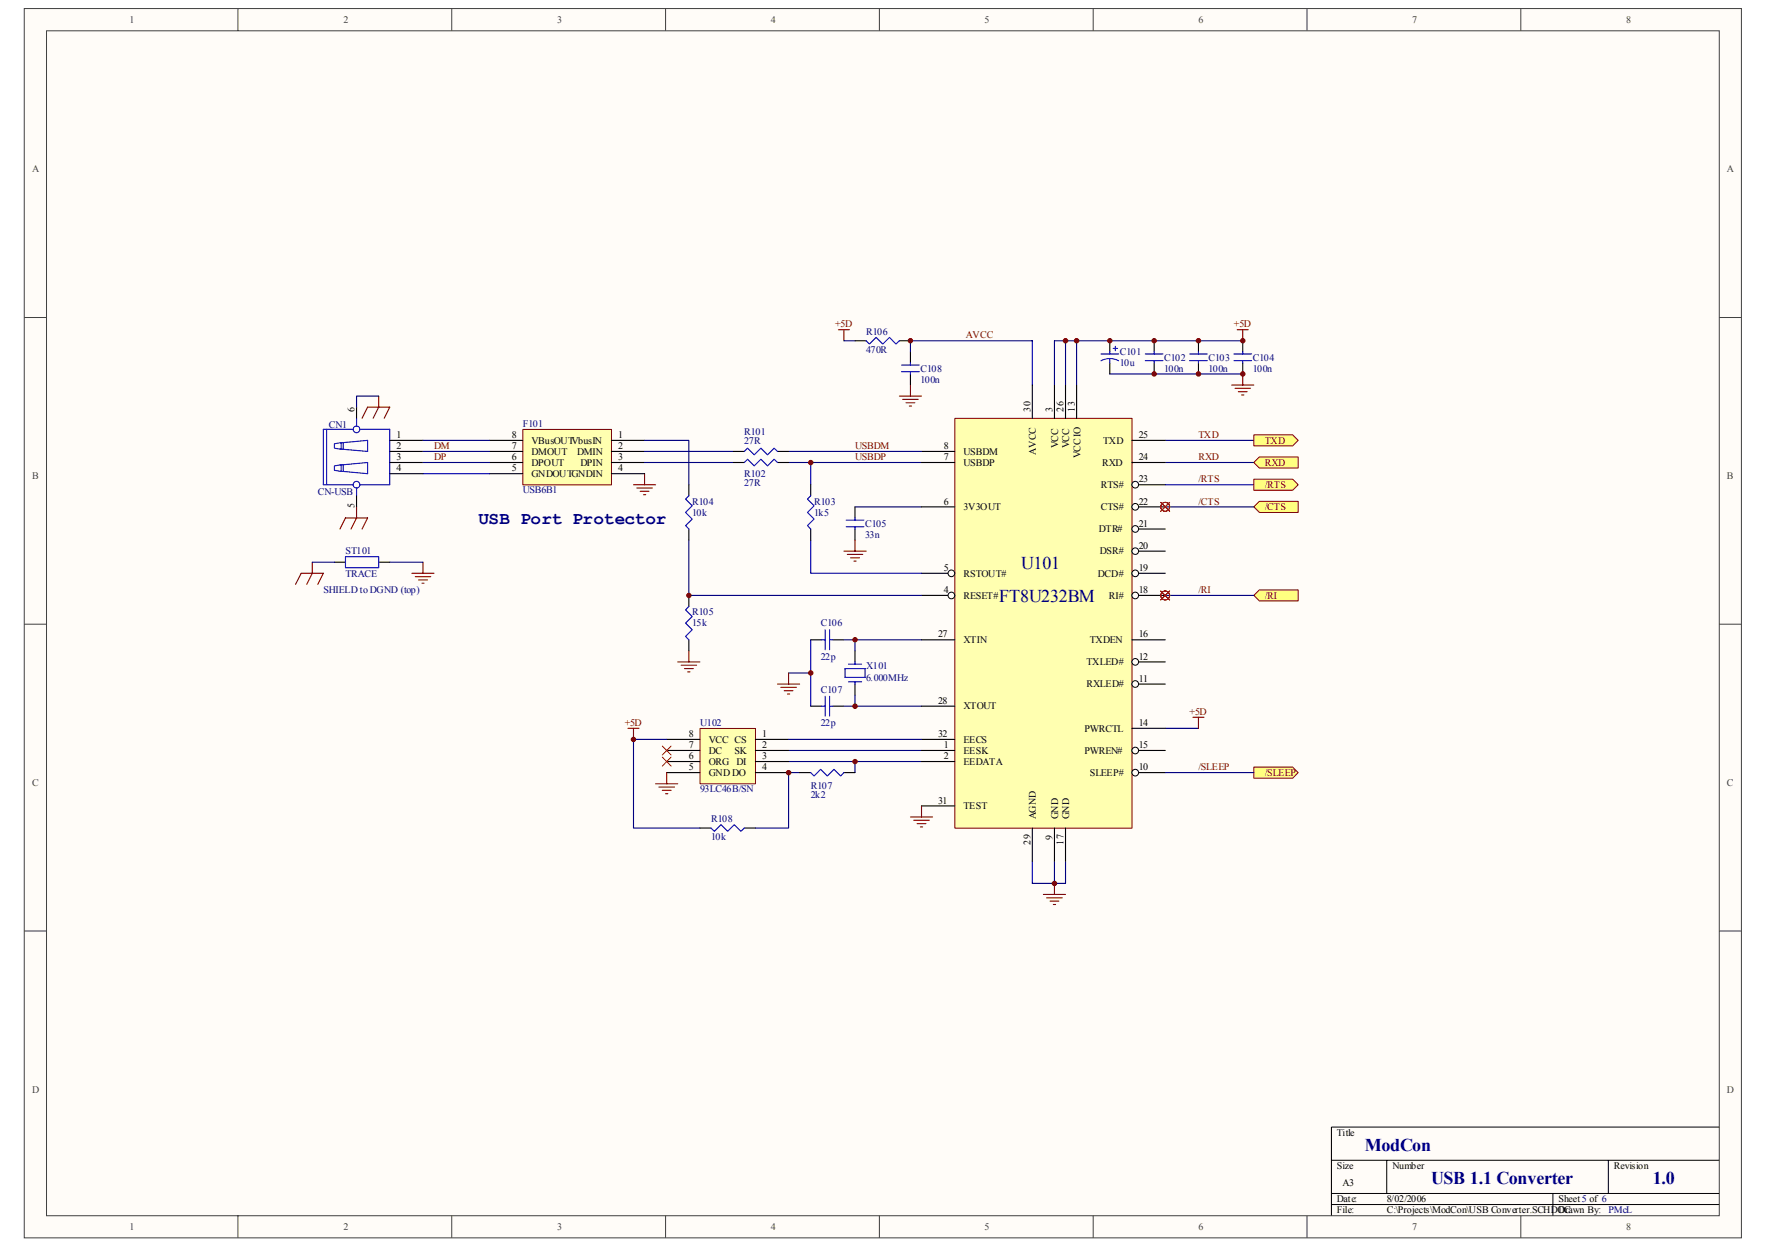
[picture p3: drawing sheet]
<svg xmlns="http://www.w3.org/2000/svg" width="297mm" height="210mm" viewBox="0 0 297 210" stroke-linecap="round" stroke-linejoin="round" font-family="sans-serif">
<path d="M4.1 1.5h289v206.9h-289z" fill="#fffcf8"/>
<path d="M4.1 1.4h289v207h-289z" fill="none" stroke="#404040" stroke-width=".17"/>
<path d="M7.8 5.2h281.5v199.4h-281.5z" fill="#fffcf8"/>
<g fill="none" stroke="#404040" stroke-width=".17">
<path d="M7.8 5.2h281.5v199.4h-281.5zM40 1.4v3.8M76 1.4v3.8M112 1.4v3.8M148 1.4v3.8M184 1.4v3.8M220 1.4v3.8M255.9 1.4v3.8M4.1 53.4h3.7M289.3 53.4h3.7M4.1 105.1h3.7M289.3 105.1h3.7"/>
<path d="M4.1 156.7h3.7M289.3 156.7h3.7M40 204.6v3.8M76 204.6v3.8M112 204.6v3.8M148 204.6v3.8M184 204.6v3.8M220 204.6v3.8M255.9 204.6v3.8"/>
</g>
<path d="M224.1 195.3h65.2M233.4 195.3v5.6M270.7 195.3v5.6M289.3 189.7h-65.2v14.9M224.1 200.9h65.2M224.1 202.8h65.2M261.3 200.9v3.7" fill="none" stroke="#000" stroke-width=".17"/>
<g fill="none" stroke="#000080" stroke-width=".19">
<path d="M153.2 57.4h20.5v7.4M177.5 57.4v7.4M179.3 57.4v7.4M181.2 57.4v7.4M132.7 77.9h22.4M196.1 74.1h14.9M196.1 77.9h14.9M143.9 85.3h11.2M143.9 107.7h11.2M143.9 118.9h11.2M132.7 126.3h22.4M132.7 128.2h22.4"/>
<path d="M196.1 122.6h5.6M173.7 145v3.7h5.6v-3.7M177.5 145v3.7"/>
</g>
<g fill="none" stroke="#00f" stroke-width=".19">
<path d="M55 72.3v9.3M57.4 78.2l-1.1 .2v.8l1.1 .2M57.4 74.5l-1.1 .2v.7l1.1 .2M57.8 74.5l4.1-.4v1.9l-4.1-.4zM57.8 78.2l4.1-.3v1.8l-4.1-.3zM57.8 74.5h-.4v1.1h.4M57.8 78.2h-.4v1.2h.4M59.4 72.3h-5v9.3h5M60 70.4v1.3M60.6 72.3h5v9.3h-5M60 82.1v1.4"/>
<circle cx="60" cy="72.3" r=".56"/>
<circle cx="60" cy="81.6" r=".56"/>
</g>
<path d="M60 68.5v1.9M65.6 74.1h5.6M65.6 76h5.6M65.6 77.9h5.6M65.6 79.7h5.6M60 83.5v1.8" fill="none" stroke="#000" stroke-width=".19"/>
<g fill="none" stroke="#800000" stroke-width=".19">
<path d="M141.1 55.5h1.9M142 55.5v1.9M208.2 55.5h1.9M209.1 55.5v1.9M151.4 66.7h3.7M151.9 67.2h2.6M152.5 67.8h1.5M153 68.3h.4M153.2 64.8v1.9M207.3 64.8h3.7M207.9 65.4h2.6M208.4 65.9h1.5"/>
<path d="M209 66.5h.3M209.1 62.9v1.9M142 92.8h3.8M142.6 93.3h2.6M143.1 93.9h1.5M143.7 94.4h.4M143.9 90.9v1.9M153.2 137.5h3.7M153.8 138.1h2.6M154.3 138.6h1.5M154.9 139.2h.4M155.1 135.7v1.8"/>
<path d="M200.8 120.7h1.8M201.7 120.7v1.9M175.6 150.6h3.7M176.1 151.1h2.7M176.7 151.7h1.5M177.3 152.3h.3M177.5 148.7v1.9"/>
</g>
<g fill="#ffff80" stroke="#800000" stroke-width=".17">
<path d="M211 73.2h6.5l1 .9-1 1h-6.5z" fill-rule="evenodd"/>
<path d="M211 77.9l.9-1h6.6v1.9h-6.6z" fill-rule="evenodd"/>
</g>
<g fill="none" stroke="#000" stroke-width=".19">
<path d="M153.2 59.2v1.9M186.8 57.4v1.8M194.2 57.4v1.8M201.7 57.4v1.8M153.2 62.9v1.9M186.8 61.1v1.8M194.2 61.1v1.8M201.7 61.1v1.8M143.9 85.3v1.9M143.9 89v1.9M136.4 107.7h1.9M136.4 118.9h1.9"/>
<path d="M140.2 107.7h1.8M140.2 118.9h1.8M143.9 109.6v1.8M143.9 115.1v1.9"/>
</g>
<g fill="none" stroke="#00f" stroke-width=".19">
<path d="M185.3 59.6h3M186.8 59.2v.4M187.3 58.7h.8M187.7 58.3v.7M192.7 59.6h3M194.2 59.2v.4M200.2 59.6h3M201.7 59.2v.4M151.7 62.6h3M151.7 61.4h3M153.2 61.1v.3M153.2 62.6v.3"/>
<path d="M185.3 60.7a3.1 3.1 0 0 1 3 0M186.8 60.3v.8M192.7 60.7h3M194.2 60.7v.4M200.2 60.7h3M201.7 60.7v.4M142.4 88.7h3M142.4 87.5h3M143.9 87.2v.3M143.9 88.7v.3M138.3 107.7h.6M138.3 118.9h.6"/>
<path d="M138.9 106v3.4M138.9 117.2v3.3M139.6 107.7h.6M139.6 106v3.4M139.6 117.2v3.3M139.6 118.9h.6M142.2 112.5h3.4v1.5h-3.4zM142.8 111.8h2.2M142.8 114.8h2.2M143.9 111.4v.4M143.9 114.8v.3"/>
</g>
<path d="M186.8 57.4h22.3M63.7 66.7h-3.7v1.8M186.8 62.9h22.3M132.7 113.3h3.7M136.4 107.7v11.2M142 107.7h1.9v1.9M143.9 117v1.9h-1.9" fill="none" stroke="#000080" stroke-width=".19"/>
<g fill="none" stroke="#800000" stroke-width=".19">
<path d="M60.9 70.4l1-1.9h3.7l-.9 1.9M63.7 66.7v1.8l-.9 1.9M108.5 79.7v1.9M57.2 89l.9-1.8h3.8l-1 1.8M60 85.3v1.9l-.9 1.8M106.6 81.6h3.7M107.2 82.1h2.6M107.7 82.7h1.5M108.3 83.3h.4M130.8 115.1h3.8M131.4 115.7h2.6M132 116.3h1.5"/>
<path d="M132.5 116.8h.4M132.7 113.3v1.8"/>
</g>
<path d="M88 72.3h14.9v9.3h-14.9z" fill="#ffffb0"/>
<path d="M88 72.3h14.9v9.3h-14.9z" fill="none" stroke="#800000" stroke-width=".17"/>
<path d="M82.4 74.1h5.6M82.4 76h5.6M82.4 77.9h5.6M82.4 79.7h5.6M102.9 74.1h5.6M102.9 76h5.6M102.9 77.9h5.6M102.9 79.7h5.6" fill="none" stroke="#000" stroke-width=".19"/>
<path d="M71.2 74.1h11.2M71.2 76h11.2M71.2 77.9h11.2M71.2 79.7h11.2M108.5 77.9h14.9" fill="none" stroke="#000080" stroke-width=".19"/>
<path d="M160.7 70.4h29.8v69h-29.8z" fill="#ffffb0"/>
<path d="M160.7 70.4h29.8v69h-29.8z" fill="none" stroke="#800000" stroke-width=".17"/>
<path d="M190.5 74.1h5.6M190.5 77.9h5.6M190.5 81.6h5.6" fill="none" stroke="#000" stroke-width=".19"/>
<circle cx="191.1" cy="81.6" r=".56" fill="#fffcf8" stroke="#000" stroke-width=".17"/>
<path d="M190.5 85.3h5.6" fill="none" stroke="#000" stroke-width=".19"/>
<circle cx="191.1" cy="85.3" r=".56" fill="#fffcf8" stroke="#000" stroke-width=".17"/>
<path d="M190.5 89h5.6" fill="none" stroke="#000" stroke-width=".19"/>
<circle cx="191.1" cy="89" r=".56" fill="#fffcf8" stroke="#000" stroke-width=".17"/>
<path d="M190.5 92.8h5.6" fill="none" stroke="#000" stroke-width=".19"/>
<circle cx="191.1" cy="92.8" r=".56" fill="#fffcf8" stroke="#000" stroke-width=".17"/>
<path d="M190.5 96.5h5.6" fill="none" stroke="#000" stroke-width=".19"/>
<circle cx="191.1" cy="96.5" r=".56" fill="#fffcf8" stroke="#000" stroke-width=".17"/>
<path d="M155.1 77.9h5.6M155.1 76h5.6M155.1 85.3h5.6M155.1 96.5h5.6M155.1 107.7h5.6M155.1 118.9h5.6" fill="none" stroke="#000" stroke-width=".19"/>
<circle cx="160.1" cy="96.5" r=".56" fill="#fffcf8" stroke="#000" stroke-width=".17"/>
<path d="M155.1 100.2h5.6" fill="none" stroke="#000" stroke-width=".19"/>
<circle cx="160.1" cy="100.2" r=".56" fill="#fffcf8" stroke="#000" stroke-width=".17"/>
<path d="M177.5 64.8v5.6M190.5 100.2h5.6M155.1 124.5h5.6M155.1 126.3h5.6M155.1 128.2h5.6M173.7 139.4v5.6M177.5 139.4v5.6" fill="none" stroke="#000" stroke-width=".19"/>
<circle cx="191.1" cy="100.2" r=".56" fill="#fffcf8" stroke="#000" stroke-width=".17"/>
<path d="M181.2 64.8v5.6M155.1 135.7h5.6M179.3 139.4v5.6M190.5 122.6h5.6M190.5 126.3h5.6" fill="none" stroke="#000" stroke-width=".19"/>
<circle cx="191.1" cy="126.3" r=".56" fill="#fffcf8" stroke="#000" stroke-width=".17"/>
<path d="M190.5 107.7h5.6M190.5 111.4h5.6" fill="none" stroke="#000" stroke-width=".19"/>
<circle cx="191.1" cy="111.4" r=".56" fill="#fffcf8" stroke="#000" stroke-width=".17"/>
<path d="M190.5 130h5.6" fill="none" stroke="#000" stroke-width=".19"/>
<circle cx="191.1" cy="130.1" r=".56" fill="#fffcf8" stroke="#000" stroke-width=".17"/>
<path d="M190.5 115.1h5.6" fill="none" stroke="#000" stroke-width=".19"/>
<circle cx="191.1" cy="115.1" r=".56" fill="#fffcf8" stroke="#000" stroke-width=".17"/>
<path d="M173.7 64.8v5.6M179.3 64.8v5.6" fill="none" stroke="#000" stroke-width=".19"/>
<path d="M108.5 74.1h7.4v7.5M108.5 76h14.9M132.7 76h22.4M136.4 77.9v3.7M115.9 90.9v9.3h39.2M136.4 90.9v5.6h18.7" fill="none" stroke="#000080" stroke-width=".19"/>
<path d="M114.1 111.4h3.7M114.6 112h2.6M115.2 112.5h1.5M115.7 113.1h.4M115.9 109.6v1.8" fill="none" stroke="#800000" stroke-width=".19"/>
<path d="M117.8 122.6h9.3v9.3h-9.3z" fill="#ffffb0"/>
<path d="M117.8 122.6h9.3v9.3h-9.3z" fill="none" stroke="#800000" stroke-width=".17"/>
<path d="M209.1 57.4v1.8M209.1 61.1v1.8M112.2 130h5.6M112.2 128.2h5.6M112.2 126.3h5.6M112.2 124.5h5.6M127.1 130h5.6M127.1 128.2h5.6M127.1 126.3h5.6M127.1 124.5h5.6" fill="none" stroke="#000" stroke-width=".19"/>
<path d="M105.7 122.6h1.8M106.6 122.6v1.9M110.3 131.9h3.8M110.9 132.5h2.6M111.5 133h1.4M112 133.6h.4M112.2 130v1.9" fill="none" stroke="#800000" stroke-width=".19"/>
<path d="M111.5 127.4l1.4 1.5M111.5 125.6l1.4 1.5M112.9 127.4l-1.4 1.5M112.9 125.6l-1.4 1.5" fill="none" stroke="#f00" stroke-width=".17"/>
<path d="M142 57.4h1.9M153.2 57.4v1.8M177.5 57.4h9.3M112.2 124.5h-5.6v14.9h11.2M132.7 124.5h22.4M134.6 130h-1.9v9.4h-5.6M143.9 128.2v1.8" fill="none" stroke="#000080" stroke-width=".19"/>
<path d="M207.7 59.6h2.9M209.1 59.2v.4M207.7 60.7h2.9M209.1 60.7v.4" fill="none" stroke="#00f" stroke-width=".19"/>
<g fill="#ffff80" stroke="#800000" stroke-width=".17">
<path d="M211 100.2l.9-.9h6.6v1.9h-6.6z" fill-rule="evenodd"/>
<path d="M211 129.1h6.5l1 .9-1 1h-6.5z" fill-rule="evenodd"/>
</g>
<path d="M196.1 81.6h14.9M196.1 85.3h14.9M196.1 100.2h14.9M196.1 130h14.9" fill="none" stroke="#000080" stroke-width=".19"/>
<g fill="#ffff80" stroke="#800000" stroke-width=".17">
<path d="M211 80.7h6.5l1 .9-1 .9h-6.5z" fill-rule="evenodd"/>
<path d="M211 85.3l.9-.9h6.6v1.9h-6.6z" fill-rule="evenodd"/>
</g>
<g fill="#800000" stroke="#800000" stroke-width=".17">
<circle cx="143.9" cy="107.7" r=".37"/>
<circle cx="143.9" cy="118.9" r=".38"/>
<circle cx="177.5" cy="148.7" r=".38"/>
<circle cx="181.2" cy="57.4" r=".38"/>
<circle cx="179.3" cy="57.4" r=".38"/>
<circle cx="136.4" cy="113.3" r=".38"/>
<circle cx="136.4" cy="77.9" r=".37"/>
<circle cx="106.6" cy="124.5" r=".37"/>
<circle cx="143.9" cy="128.2" r=".37"/>
<circle cx="194.2" cy="57.4" r=".37"/>
<circle cx="194.2" cy="62.9" r=".37"/>
<circle cx="201.7" cy="57.4" r=".38"/>
<circle cx="201.7" cy="62.9" r=".38"/>
<circle cx="186.8" cy="57.4" r=".37"/>
<circle cx="132.7" cy="130.1" r=".38"/>
<circle cx="209.2" cy="57.4" r=".37"/>
<circle cx="209.2" cy="62.9" r=".38"/>
<circle cx="115.9" cy="100.2" r=".37"/>
<circle cx="153.2" cy="57.4" r=".37"/>
</g>
<g fill="none" stroke="#f00" stroke-width=".17">
<path d="M195.3 84.6l1.5 1.5M195.3 99.5l1.5 1.5M196.8 84.6l-1.5 1.5M196.8 99.5l-1.5 1.5"/>
<circle cx="196.1" cy="85.3" r=".75"/>
<circle cx="196.1" cy="100.2" r=".75"/>
</g>
<g fill="none" stroke="#000" stroke-width=".19">
<path d="M143.9 57.4h1.9M151.4 57.4h1.8M123.4 76h1.9M123.4 77.9h1.9M130.8 76h1.9M130.8 77.9h1.9M56.3 94.6h1.8M63.7 94.6h1.9M115.9 81.6v1.9M115.9 89v1.9M136.4 81.6v1.9M136.4 89v1.9"/>
<path d="M115.9 100.2v1.9M115.9 107.7v1.9M117.8 139.4h1.9M125.3 139.4h1.8M134.6 130h1.8M142 130h1.9"/>
</g>
<path d="M145.8 57.4l.5 .5 1.1-1.1 1.2 1.1 1.1-1.1 1.1 1.1 .6-.5M125.3 76l.5-.6 1.1 1.2 1.2-1.2 1.1 1.2 1.1-1.2 .5 .6M125.3 77.9l.5-.6 1.1 1.1 1.2-1.1 1.1 1.1 1.1-1.1 .5 .6M58.1 93.7h5.6v1.9h-5.6zM115.9 83.5l-.5 .5 1.1 1.1-1.1 1.2 1.1 1.1-1.1 1.1 .5 .5M136.4 83.5l-.5 .5 1.1 1.1-1.1 1.2 1.1 1.1-1.1 1.1 .5 .5M115.9 102.1l-.5 .6 1.1 1.1-1.1 1.1 1.1 1.1-1.1 1.1 .5 .6M119.7 139.4l.5 .5 1.1-1.1 1.2 1.1 1.1-1.1 1.1 1.1 .6-.5M136.4 130l.6 .6 1.1-1.1 1.1 1.1 1.2-1.1 1.1 1.1 .5-.6" fill="none" stroke="#00f" stroke-width=".19"/>
<path d="M49.7 98.4l1-1.9h3.7l-.9 1.9M52.6 94.6v1.9l-1 1.9M69.3 96.5h3.7M69.9 97.1h2.6M70.4 97.6h1.5M71 98.2h.4M71.2 94.6v1.9" fill="none" stroke="#800000" stroke-width=".19"/>
<path d="M52.6 94.6h3.7M65.6 94.6h5.6" fill="none" stroke="#000080" stroke-width=".19"/>
<g font-size="3" fill="#000080">
<text x="80.5" y="88.2">USB Port Protector</text>
<text x="171.9" y="95.8">U101</text>
<text x="168.1" y="101.4">FT8U232BM</text>
<text x="229.7" y="193.7">ModCon</text>
<text x="240.9" y="199.3">USB 1.1 Converter</text>
<text x="278.1" y="199.3">1.0</text>
</g>
<g font-size="1.7" fill="#404040">
<text x="21.8" y="3.8">1</text>
<text x="57.8" y="3.8">2</text>
<text x="93.8" y="3.8">3</text>
<text x="129.7" y="3.8">4</text>
<text x="165.7" y="3.8">5</text>
<text x="201.7" y="3.8">6</text>
<text x="237.7" y="3.8">7</text>
<text x="273.7" y="3.8">8</text>
<text x="5.4" y="29">A</text>
<text x="290.6" y="29">A</text>
<text x="5.4" y="80.6">B</text>
<text x="290.6" y="80.6">B</text>
<text x="5.4" y="132.3">C</text>
<text x="290.6" y="132.3">C</text>
<text x="5.4" y="183.9">D</text>
<text x="290.6" y="183.9">D</text>
<text x="21.8" y="207">1</text>
<text x="57.8" y="207">2</text>
<text x="93.8" y="207">3</text>
<text x="129.7" y="207">4</text>
<text x="165.7" y="207">5</text>
<text x="201.7" y="207">6</text>
<text x="237.7" y="207">7</text>
<text x="273.7" y="207">8</text>
</g>
<g font-size="1.7" fill="#800000">
<text x="140.5" y="55.1">+5D</text>
<text x="162.6" y="57">AVCC</text>
<text x="207.7" y="55.1">+5D</text>
<text x="73.1" y="75.6">DM</text>
<text x="73.1" y="77.5">DP</text>
<text x="143.9" y="77.5">USBDP</text>
<text x="143.9" y="75.6">USBDM</text>
<text x="201.7" y="73.7">TXD</text>
<text x="201.7" y="77.5">RXD</text>
<text x="212.9" y="74.7">TXD</text>
<text x="201.7" y="81.2">/RTS</text>
<text x="212.9" y="78.4">RXD</text>
<text x="212.9" y="82.1">/RTS</text>
<text x="201.7" y="84.9">/CTS</text>
<text x="212.9" y="85.9">/CTS</text>
<text x="201.7" y="99.8">/RI</text>
<text x="212.9" y="100.8">/RI</text>
<text x="105.1" y="122.2">+5D</text>
<text x="200.2" y="120.4">+5D</text>
<text x="201.7" y="129.7">/SLEEP</text>
<text x="212.9" y="130.6">/SLEEP</text>
</g>
<g font-size="1.7" fill="#000080">
<text x="145.8" y="59.4">470R</text>
<text x="145.8" y="56.4">R106</text>
<text x="188.5" y="59.8">C101</text>
<text x="154.9" y="64.4">100n</text>
<text x="154.9" y="62.5">C108</text>
<text x="188.5" y="61.6">10u</text>
<text x="195.9" y="62.5">100n</text>
<text x="195.9" y="60.7">C102</text>
<text x="203.4" y="62.5">100n</text>
<text x="203.4" y="60.7">C103</text>
<text x="210.8" y="62.5">100n</text>
<text x="210.8" y="60.7">C104</text>
<text x="88" y="71.9">F101</text>
<text x="55.3" y="72.1">CN1</text>
<text x="125.3" y="74.7">27R</text>
<text x="125.3" y="73.2">R101</text>
<text x="53.5" y="83.2">CN-USB</text>
<text x="88" y="83.1">USB6B1</text>
<text x="125.3" y="81.7">27R</text>
<text x="125.3" y="80.3">R102</text>
<text x="116.5" y="86.8">10k</text>
<text x="116.5" y="84.9">R104</text>
<text x="137" y="86.8">1k5</text>
<text x="137" y="84.9">R103</text>
<text x="145.6" y="88.6">C105</text>
<text x="58.1" y="93.3">ST101</text>
<text x="145.6" y="90.5">33n</text>
<text x="54.4" y="99.8">SHIELD to DGND (top)</text>
<text x="58.1" y="97">TRACE</text>
<text x="116.5" y="105.4">15k</text>
<text x="116.5" y="103.6">R105</text>
<text x="138.1" y="105.4">C106</text>
<text x="138.1" y="111">22p</text>
<text x="145.8" y="112.7">X101</text>
<text x="138.1" y="116.6">C107</text>
<text x="145.8" y="114.6">6.000MHz</text>
<text x="117.8" y="122.2">U102</text>
<text x="138.1" y="122.2">22p</text>
<text x="117.8" y="133.4">93LC46B/SN</text>
<text x="136.5" y="134.3">2k2</text>
<text x="136.5" y="132.8">R107</text>
<text x="119.7" y="141.4">10k</text>
<text x="119.7" y="138.4">R108</text>
<text x="270.7" y="204.2">PMcL</text>
</g>
<g font-size="1.7">
<text x="59.7" y="69.3" transform="rotate(-90 59.7 69.3)">6</text>
<text x="173.4" y="69.3" transform="rotate(-90 173.4 69.3)">30</text>
<text x="177.1" y="69.3" transform="rotate(-90 177.1 69.3)">3</text>
<text x="179" y="69.3" transform="rotate(-90 179 69.3)">26</text>
<text x="180.9" y="69.3" transform="rotate(-90 180.9 69.3)">13</text>
<text x="66.7" y="73.7">1</text>
<text x="66.7" y="75.6">2</text>
<text x="66.7" y="77.5">3</text>
<text x="86.1" y="77.5">6</text>
<text x="86.1" y="75.6">7</text>
<text x="86.1" y="73.7">8</text>
<text x="89.5" y="76.5">DMOUT</text>
<text x="89.5" y="74.7">VBusOUTVbusIN</text>
<text x="97.1" y="76.5">DMIN</text>
<text x="104" y="73.7">1</text>
<text x="104" y="77.5">3</text>
<text x="104" y="75.6">2</text>
<text x="158.8" y="77.5">7</text>
<text x="158.8" y="75.6">8</text>
<text x="162.2" y="76.5">USBDM</text>
<text x="174.3" y="76.6" transform="rotate(-90 174.3 76.6)">AVCC</text>
<text x="178.1" y="75.4" transform="rotate(-90 178.1 75.4)">VCC</text>
<text x="179.9" y="75.4" transform="rotate(-90 179.9 75.4)">VCC</text>
<text x="181.8" y="77.1" transform="rotate(-90 181.8 77.1)">VCCIO</text>
<text x="185.7" y="74.7">TXD</text>
<text x="191.6" y="73.7">25</text>
<text x="191.6" y="77.5">24</text>
<text x="66.7" y="79.3">4</text>
<text x="86.1" y="79.3">5</text>
<text x="89.5" y="78.4">DPOUT</text>
<text x="89.5" y="80.3">GNDOUTGNDIN</text>
<text x="97.7" y="78.4">DPIN</text>
<text x="104" y="79.3">4</text>
<text x="162.2" y="78.4">USBDP</text>
<text x="185.3" y="82.1">RTS#</text>
<text x="185.5" y="78.4">RXD</text>
<text x="191.6" y="81.2">23</text>
<text x="59.7" y="85.5" transform="rotate(-90 59.7 85.5)">5</text>
<text x="158.8" y="84.9">6</text>
<text x="162.2" y="85.9">3V3OUT</text>
<text x="184.9" y="89.6">DTR#</text>
<text x="185.3" y="85.9">CTS#</text>
<text x="191.6" y="84.9">22</text>
<text x="191.6" y="88.6">21</text>
<text x="185.1" y="93.3">DSR#</text>
<text x="191.6" y="92.4">20</text>
<text x="158.8" y="96.1">5</text>
<text x="158.8" y="99.8">4</text>
<text x="162.2" y="97">RSTOUT#</text>
<text x="162.2" y="100.8">RESET#</text>
<text x="184.7" y="97">DCD#</text>
<text x="186.6" y="100.8">RI#</text>
<text x="191.6" y="96.1">19</text>
<text x="191.6" y="99.8">18</text>
<text x="157.9" y="107.3">27</text>
<text x="191.6" y="107.3">16</text>
<text x="162.2" y="108.2">XTIN</text>
<text x="182.9" y="112">TXLED#</text>
<text x="183.4" y="108.2">TXDEN</text>
<text x="191.6" y="111">12</text>
<text x="157.9" y="118.5">28</text>
<text x="162.2" y="119.4">XTOUT</text>
<text x="182.9" y="115.7">RXLED#</text>
<text x="191.6" y="114.7">11</text>
<text x="115.9" y="125.9">7</text>
<text x="115.9" y="124.1">8</text>
<text x="119.3" y="125">VCC CS</text>
<text x="128.2" y="124.1">1</text>
<text x="128.2" y="125.9">2</text>
<text x="157.9" y="124.1">32</text>
<text x="158.8" y="125.9">1</text>
<text x="162.2" y="125">EECS</text>
<text x="182.5" y="123.1">PWRCTL</text>
<text x="191.6" y="122.2">14</text>
<text x="191.6" y="125.9">15</text>
<text x="115.9" y="129.7">5</text>
<text x="115.9" y="127.8">6</text>
<text x="119.3" y="130.6">GNDDO</text>
<text x="119.3" y="128.7">ORG</text>
<text x="119.3" y="126.9">DC</text>
<text x="123.6" y="126.9">SK</text>
<text x="124" y="128.7">DI</text>
<text x="128.2" y="127.8">3</text>
<text x="128.2" y="129.7">4</text>
<text x="158.8" y="127.8">2</text>
<text x="162.2" y="126.9">EESK</text>
<text x="162.2" y="128.7">EEDATA</text>
<text x="182.5" y="126.9">PWREN#</text>
<text x="183.4" y="130.6">SLEEP#</text>
<text x="191.6" y="129.7">10</text>
<text x="157.9" y="135.3">31</text>
<text x="162.2" y="136.2">TEST</text>
<text x="174.3" y="137.9" transform="rotate(-90 174.3 137.9)">AGND</text>
<text x="178.1" y="137.9" transform="rotate(-90 178.1 137.9)">GND</text>
<text x="179.9" y="137.9" transform="rotate(-90 179.9 137.9)">GND</text>
<text x="173.4" y="142.2" transform="rotate(-90 173.4 142.2)">29</text>
<text x="177.1" y="141.4" transform="rotate(-90 177.1 141.4)">9</text>
<text x="179" y="142.2" transform="rotate(-90 179 142.2)">17</text>
<text x="225" y="191.2">Title</text>
<text x="225" y="196.8">Size</text>
<text x="234.3" y="196.8">Number</text>
<text x="271.6" y="196.8">Revision</text>
<text x="225" y="202.4">Date:</text>
<text x="225.9" y="199.6">A3</text>
<text x="233.4" y="202.4">8/02/2006</text>
<text x="262.3" y="202.4">Sheet5 of 6</text>
<text x="225" y="204.2">File:</text>
<text x="233.4" y="204.2">C:\Projects\ModCon\USB Converter.SCHDOC</text>
<text x="262.3" y="204.2">Drawn By:</text>
</g>
</svg>
